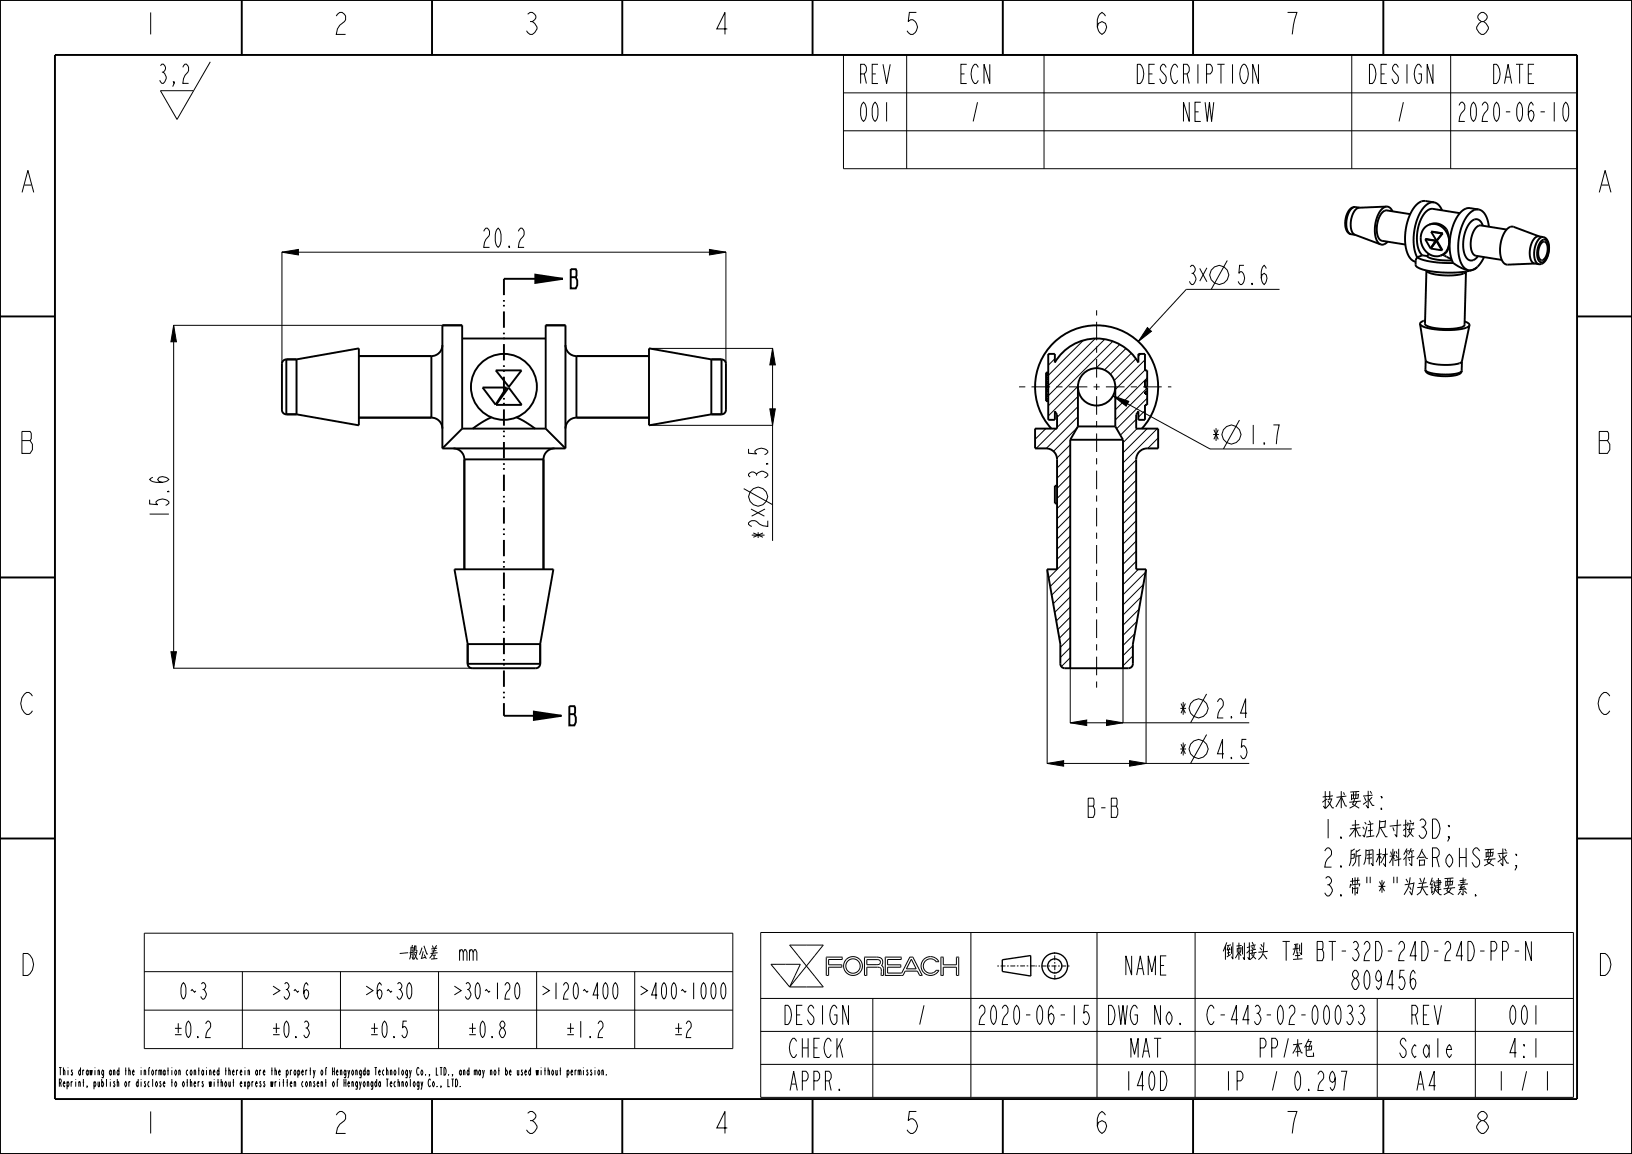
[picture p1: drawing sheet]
<svg xmlns="http://www.w3.org/2000/svg" width="297mm" height="210mm" viewBox="0 0 297 210" stroke-linecap="round" stroke-linejoin="round" font-family="sans-serif">
<g fill="none" stroke="#000" stroke-width=".18">
<path d="M29.2 12l.3-.3a.78 .78 0 0 1 .6 .6 .78 .78 0 0 1-.4 .8l.3 .3a1.2 1.2 0 0 1-.3 1.8h-.2l-.4-.6M29.5 13.1h.2M31.7 15.2l-.1-.3h.1v.3l-.3 .6M33.3 12.3l.4-.6h.2a1.25 1.25 0 0 1-.2 2l-.3 .6-.1 .9h1M38.3 11.3l-6.1 10.4-3-5.2h6M153.5 10h133.5v20.7h-133.5zM153.5 16.9h133.5M165 10v20.7M190 10v20.7M246 10v20.7M264 10v20.7M153.5 23.8h133.5"/>
<path d="M31.6 59.2h48.8M31.6 59.2l.5 3h-1zM31.6 59.2v62.4M51.3 45.9l3-.5v1zM51.3 45.8v20.3M51.3 45.9h80.8M129.1 45.4l3 .5-3 .5zM132.1 45.8v20.3M208.8 59.6l.7 .7-2.4 1.9zM232.9 52.7h-17l-8.8 9.5M118.2 77.4h22.4M118.2 63.4h22.4"/>
<path d="M140.1 74.4h1l-.5 3zM140.6 63.4l.5 3h-1zM140.6 63.4v35M188.5 78l-.1 .1M190.3 78l-1.9 1.9M191 64.4l-.2 .2M192 65.3l-1.2 1.2M192 76.3l-.1 .1M192.2 78l-3.6 3.6M196.1 77.8l-4.4 4.3M196.2 75.8l-5.8 5.8M196.2 72.1l-3.8 3.8"/>
<path d="M196.2 74l-3.8 3.8M196.2 70.3l-5.4 5.4M197.1 61.9l-6.3 6.4M199.3 61.6l-8.5 8.6M201.1 61.7l-10.3 10.3M202.5 62.1l-11.7 11.8M202.6 72l2.8 1-.5 .9zM202.6 72l17.6 9.7h14.9M203.8 62.7l-4.3 4.3M204.9 63.4l-3.9 3.9M205.9 64.3l-3.8 3.8M206.7 65.3l-3.9 3.9"/>
<path d="M206.8 76.3l-2.9 2.9M206.9 78l-2.5 2.6M207.6 64.4l-.4 .4M208.4 74.7l-1.2 1.2M208.4 65.5l-5.4 5.4M208.4 67.3l-5.4 5.4M208.8 72.5l-5.6 5.5M208.8 68.8l-5.8 5.8M208.8 70.6l-5.8 5.8M208.8 78l-4.4 4.4M210.6 78l-6.2 6.3M210.8 79.7l-1.9 1.9"/>
<path d="M225.6 76.4l-3 5.3M194.8 80.9l-2.4 2.4M194.8 82.8l-2.4 2.4M194.8 84.6l-2.4 2.4M194.8 86.5l-2.4 2.4M194.8 88.3l-2.4 2.4M194.8 90.2l-2.4 2.4M194.8 92l-2.4 2.4M194.8 93.9l-2.4 2.4M194.8 95.7l-2.4 2.4M194.8 97.5l-2.4 2.4M194.8 99.4l-2.4 2.4"/>
<path d="M206.8 83.7l-2.4 2.4M206.8 85.5l-2.4 2.4M206.8 87.4l-2.4 2.4M206.8 89.2l-2.4 2.4M206.8 91.1l-2.4 2.4M206.8 92.9l-2.4 2.4M206.8 94.8l-2.4 2.4M206.8 96.6l-2.4 2.4M206.8 98.5l-2.4 2.4M210.8 81.5l-.1 .1M31.1 118.6h1l-.5 3zM190.6 103.7v35.3"/>
<path d="M194.8 108.6l-2.9 2.8M194.8 114.2l-2 1.9M194.8 104.9l-3.4 3.4M194.8 101.2l-4 4M194.8 103.1l-3.7 3.6M194.8 106.8l-3.1 3.1M194.8 110.5l-2.6 2.5M194.8 112.3l-2.3 2.3M194.8 116l-1.8 1.8M194.8 117.8l-1.8 1.8M194.8 119.7l-1.6 1.6M206.2 117.5l-1.8 1.8"/>
<path d="M206.2 119.4l-1.8 1.8M206.5 115.3l-2.1 2.2M206.8 100.3l-2.4 2.4M206.8 102.2l-2.4 2.4M206.9 113.1l-2.5 2.5M207.2 103.6l-2.8 2.8M207.3 110.9l-2.9 2.9M207.7 108.6l-3.3 3.3M208.1 106.4l-3.7 3.7M208.5 104.1l-4.1 4.1M208.6 103.7v35.3M31.6 121.6h54.2"/>
<path d="M190.6 138.9l3-.5v1zM190.6 138.9h36.7M194.8 121.5l-.1 .1M194.8 131.5l3-.5v1zM194.8 131.5h32.5M194.8 121.7v9.9M201.4 131l3 .5-3 .5zM204.4 121.7v9.9M205.6 138.4l3 .5-3 .5zM219.6 126.3l-2.9 5.2M219.6 133.7l-2.9 5.2M26.3 169.8h107.1v21h-107.1z"/>
<path d="M26.3 176.8h107.1M44.1 176.8v14M62 176.8v14M79.8 176.8v14M84.3 173.3l.2-.5h.3l.2 .5v1.5M85.4 173.3l.3-.5h.2l.2 .5v1.5M85.4 172.8v2M86.1 173.3l.2-.5h.3l.2 .5v1.5M97.7 176.8v14M115.5 176.8v14M138.4 169.7h147.9v30h-147.9zM140.3 175.5h5.3l-1.9 4.1z"/>
<path d="M143.7 172h6.1l-3 3.8zM146.8 175.8l3 3.8h-6.1M146.8 175.8l-3.1 3.8M150.8 177.5v-1.5h2.4v-.4h-2.4v-1h2.4l.1-.4h-2.9v3.3h.4M157.8 174.6l2.1 .1 .3 .1v.4l-.4 .3h-2zM157.8 177.5v-1.5h1.9l.4 .1 .2 .2 .1 1.2h.4M160.8 177.5v-1.3l-.4-.5 .2-.6-.2-.7-.7-.2h-2.3l-.1 3.3h.5M164.3 177.5h.1M165.9 174.6l.8 1.7h-1.7zM166.1 174.2h-.5l-1.5 2.9h-2.6v-1.1h2.4v-.4h-2.4v-1h2.5v-.4h-2.9v3.3h3.2M166.1 174.2h.1M166.1 174.2l1.7 3.3h-.4l-.4-.8h-2.3l-.4 .8"/>
<path d="M170.4 175l-.7-.5h-.8l-.6 .5-.3 .8 .3 .8 .6 .4h.8l.7-.4M170.4 176.6h.1M170.4 175h.1M170.4 176.6h.4M170.4 175h.5l-.4-.5-.5-.3-.7-.1-.7 .1-.5 .4-.3 .5-.2 .5 .1 .7 .5 .8 1 .4 1-.2 .7-.7M170.8 176.6h.1M171.2 174.2h.5v1.4h2.4v-1.4h.4v3.3h-.4v-1.5h-2.4v1.5h-.5zM176.7 169.7v30M199.6 169.7v30M217.5 169.7v30M26.3 183.8h107.1M138.4 181.7h147.9"/>
<path d="M138.4 187.7h147.9M138.4 193.7h147.9M158.8 181.7v18M250.6 181.7v18M268.5 181.7v18"/>
<circle cx="224.1" cy="79.1" r="1.72"/>
<circle cx="218.1" cy="128.9" r="1.72"/>
<circle cx="218.1" cy="136.3" r="1.72"/>
<circle cx="155.2" cy="175.8" r="1.31"/>
<circle cx="155.2" cy="175.8" r="1.71"/>
</g>
<g fill="#000">
<path d="M31.6 59.2l.5 3h-1zM51.3 45.9l3-.5v1zM97.4 50l5 .7-5 .8zM129.1 45.4l3 .5-3 .5zM140.6 63.4l.5 3h-1zM140.1 74.4h1l-.5 3zM202.6 72l2.8 1-.5 .9zM208.8 59.6l.7 .7-2.4 1.9zM31.1 118.6h1l-.5 3zM97.2 129.5l5 .8-5 .7zM190.6 138.9l3-.5v1zM194.8 131.5l3-.5v1z"/>
<path d="M201.4 131l3 .5-3 .5zM205.6 138.4l3 .5-3 .5z"/>
</g>
<g fill="none" stroke="#000" stroke-width=".35">
<path d="M0 0h297v210h-297zM10 10h277v190h-277zM44 .1v10M78.6 .1v10M113.2 .1v10M147.9 .1v10M182.5 .1v10M217.1 .1v10M251.7 .1v10M245.7 38.1l.5-.4h.5a2.05 2.05 0 0 0-1.6 2 2.73 2.73 0 0 0 .6 2.9h.2a1.98 1.98 0 0 1-1.1-2.4l.3-1.2zM259.4 36.6a2.81 2.81 0 0 0-2.5 1.9 9.7 9.7 0 0 0-.5 8.1 1.86 1.86 0 0 0 1.2 1M262.4 38.3a1.79 1.79 0 0 0-1.5-1.5 1.79 1.79 0 0 0-1.8 1 9.6 9.6 0 0 0-1.2 9"/>
<path d="M265.7 38.8l-4.9-.8a2.38 2.38 0 0 0-2.1 1.8 7.2 7.2 0 0 0-.2 6.3l.4 .4M267.5 37.9a2.75 2.75 0 0 0-2.5 1.8 9.7 9.7 0 0 0-.5 8.2M0 57.6h10M91.7 50.7h10.7M97.4 50l5 .7-5 .8zM257.9 46.8l-.3 .6v.8a1.88 1.88 0 0 0 1.6 .9 19.3 19.3 0 0 0 8.8 0M257.9 46.8a13.7 13.7 0 0 0 6.6 1.1M258.9 46.5l.8 .1M258.9 46.5l-1 .3M259.4 43.5l1.9 .3M259.4 43.5l.9 1.7M259.4 43.5l1.8 .3"/>
<path d="M259.6 49.2a2.7 2.7 0 0 0 2.2 .8l1.8 .1a4.6 4.6 0 0 0 3.2-.7M259.7 46.6a7.6 7.6 0 0 0 4.5 .8M260.1 46.3l-.4 .3M260.4 45.2h-.1M260.4 42.2l2.2 .3M260.4 42.2l1 1.6M260.4 42.2l2.1 .3M261.2 43.8l-.9 1.4M261.3 43.8h-.1M261.3 43.8l-.7 1.2M261.4 43.9l1 1.7M261.4 43.9l.1-.1 1 1.7-.1 .1"/>
<path d="M261.4 43.9l-1 1.3 2 .4M262.5 42.5l-1.1 1.3M262.5 46.4l1.7 .8M262.6 42.5h-.1M262.6 42.5l-1.2 1.3M264.5 47.9l1.5 .9 1.1 .4M268.6 46.6h.1M268.6 46.5v.1M268.7 48.7l-.7 .4M269.5 41h.1M269.5 41a2.16 2.16 0 0 0-1.7 2.1 3.3 3.3 0 0 0 .6 3.4h.2M269.9 41.1a1.27 1.27 0 0 0-1.1-1.2 1.27 1.27 0 0 0-1.4 .7 6.4 6.4 0 0 0-.5 6.3 1.21 1.21 0 0 0 2.1-.3"/>
<path d="M270.1 46.8l-1 1.6-1.1 .7M271 41.3a3.2 3.2 0 0 0-1.9-3.2 2.81 2.81 0 0 0-2.6 2 9.7 9.7 0 0 0-.4 8.1 1.58 1.58 0 0 0 1.9 .9M280.1 43.4a.99 .99 0 0 1 1.1-.1 .99 .99 0 0 1 .6 .9 3.5 3.5 0 0 1-1.3 3.8 .93 .93 0 0 1-1.2-.9 4.4 4.4 0 0 1 .8-3.7zM280.5 43.8a.72 .72 0 0 1 .9-.1 .72 .72 0 0 1 .4 .7 3.1 3.1 0 0 1-1.1 3.3 1.1 1.1 0 0 1-1-1.3 3.6 3.6 0 0 1 .8-2.6zM287 57.6h10M52.1 65.4a.8 .8 0 0 0-.8 .8v8.4a.8 .8 0 0 0 .8 .8M52.1 65.4v10M52.1 75.4h1.9M52.1 65.4h1.9M65.3 76h13.2M65.3 64.8h13.2M78.5 64.8v11.2"/>
<path d="M78.5 76a2 2 0 0 1 2 2M80.5 62.8a2 2 0 0 1-2 2M84.1 78l-3.6 3.6M84.1 78v-18.8h-3.6v22.4M84.1 78h15.2M84.1 61.6h15.2M87.8 70.5h4.4l-2 3.1zM89.4 76l-1.6 .8-1.8 1.2M90.2 67.4h4.7l-2.3 3zM92.6 70.5l2.3 3.2h-4.6zM94 76l1.7 .8 1.7 1.2M99.3 78l3.6 3.6"/>
<path d="M99.3 78v-18.8h3.6v22.4M102.9 62.8a2 2 0 0 0 2 2M104.9 76a2 2 0 0 0-2 2M104.9 64.8v11.2M104.9 76h13.2M104.9 64.8h13.2M129.4 75.4h1.9M129.4 65.4h1.9M131.3 65.4v10M131.3 65.4a.8 .8 0 0 1 .8 .8v8.4a.8 .8 0 0 1-.8 .8M190.4 72.9h.4M190.4 72.6h.4"/>
<path d="M190.4 72.1h.4M190.4 71.8h.4M190.4 71.2h.4M190.4 70.9h.4M190.4 70.5h.4M190.4 70.3h.4M190.4 70.2h.4M190.4 69.8h.4M190.4 69.5h.4M190.4 69h.4M190.4 68.7h.4M190.4 68.2h.4"/>
<path d="M190.4 67.9h.4M190.8 67.8h-.4v5.2h.4M191.3 78a11.2 11.2 0 0 1 .5-15.6 11.2 11.2 0 0 1 15.6 0 11.2 11.2 0 0 1 .4 15.6M196.2 77.6l-1.4 2.4M196.2 70.4v7.2M196.2 77.6h6.8M203 70.4v7.2M203 77.6l1.4 2.4M208.8 69.3h-.4v1.2h.4v3.2h-.4v2.7h-1.2v-1.6l-.4 .7v2.5h4v3.6h-2a2 2 0 0 0-2 2v20h1.8l-2.4 13.6v3.6a.8 .8 0 0 1-.8 .8h-11.6a.8 .8 0 0 1-.8-.8v-3.6l-2.4-13.6h1.8v-20a2 2 0 0 0-2-2h-2v-3.6h4v-2.5l-.4-.7v1.6h-1.2v-12h1.2v1.6a8.8 8.8 0 0 1 15.2 0v-1.6h1.2v3h.4v3h-.4M208.8 71.3h-.4v.4h.4M259.4 67.3a2.54 2.54 0 0 0 2.2 .8l1.1 .1a4.5 4.5 0 0 0 3.3-.7 1.3 1.3 0 0 1-1.5 .9h-2.4a3.4 3.4 0 0 1-2.6-.8zM80.5 81.6h22.4"/>
<path d="M82.5 81.6a2 2 0 0 1 2 2M84.5 83.6v20M84.5 83.6h14.4M98.9 83.6v20M100.9 81.6a2 2 0 0 0-2 2M192.4 88.4h-.4v3.2h.4M194.8 80v41.6M194.8 80h9.6M204.4 80v41.6M0 105.1h10M85.1 117.2v3.6M98.3 117.2v3.6"/>
<path d="M287 105.1h10M85.1 120.8h13.2M85.1 120.8a.8 .8 0 0 0 .8 .8h11.6a.8 .8 0 0 0 .8-.8M91.7 130.3h10.5M97.2 129.5l5 .8-5 .7zM0 152.6h10M287 152.6h10M44 200.1v10M78.6 200.1v10M113.2 200.1v10M147.9 200.1v10M182.5 200.1v10"/>
<path d="M217.1 200.1v10M251.7 200.1v10"/>
<circle cx="199.6" cy="70.4" r="3.4"/>
</g>
<g fill="none" stroke="#000" stroke-width=".25">
<path d="M187.6 173.9v3.7l-5.2-.8v-2.1l5.2-.8"/>
<circle cx="192" cy="175.8" r="2.34"/>
<circle cx="192" cy="175.8" r="1.29"/>
</g>
<path d="M181.5 175.8h6.8M191.9 173.3l.1 5M194.6 175.8h-6.2" fill="none" stroke="#000" stroke-width=".18" stroke-dasharray=".3 .3 .9 .3" stroke-linecap="butt"/>
<path d="M91.7 50.7v79.6" fill="none" stroke="#000" stroke-width=".35" stroke-dasharray="3 .9 .3 .6 .3 .9" stroke-linecap="butt"/>
<!-- layer: 02___PRT_ALL_AXES -->
<g fill="none" stroke="#000" stroke-width=".35">
<path d="M246.7 37.7l.7 .1M252.3 37.6l-5 .2a2.87 2.87 0 0 0-1.5 2.9 2.01 2.01 0 0 0 .8 2l4.6 1.8M252.3 37.6l.7 .2 .4 .7M252.3 37.6a3.1 3.1 0 0 0-1.9 2.8 4.2 4.2 0 0 0 .7 4l.1 .1M256.6 39l-4.2-.7a2.03 2.03 0 0 0-1.6 1.8 3.5 3.5 0 0 0 .5 3.6l4.5 .8M259.4 36.6l1.6 .2M267.5 37.9l1.6 .2M80.5 59.2h3.6M99.3 59.2h3.6M245.9 42.6l.7 .1M252.5 44l-.6 .5h-.7M258.4 59l1.1 6.6a4.6 4.6 0 0 0 3.2 .8 4.5 4.5 0 0 0 3.3-.6l1.4-6.6"/>
<path d="M258.4 59a2.81 2.81 0 0 0 2.3 .9 12.3 12.3 0 0 0 6.6-.5l.1-.2M259.3 58.3l-.6 .3-.3 .4M259.6 49.2l-.3 9.7a2.18 2.18 0 0 0 1.9 .8l1.2 .1a7 7 0 0 0 4.1-.5l.3-9.9M260.1 40.9a2.99 2.99 0 0 1 3.6 3.2M260.1 40.9a3 3 0 0 0-.3 5.1l1.1 .6h.5l.8-.1M260.1 40.9a2.6 2.6 0 0 1 3.6 2.7v.5M263.7 44.1a2.19 2.19 0 0 1-1.5 2.4M263.7 44.1l-.1 .9-.4 .7-.5 .5-.5 .3M266.5 58.5l.7 .3 .2 .4M268.6 46.6l4.7 .7M269.5 41l4.7 .8M280.1 43l-4.6-1.7a1.63 1.63 0 0 0-1.8 1.2 5.5 5.5 0 0 0-.1 5.3l.7 .4 5-.2"/>
<path d="M280.6 44.2a.62 .62 0 0 1 .7-.1 .62 .62 0 0 1 .3 .7 2.3 2.3 0 0 1-1 2.5 1.2 1.2 0 0 1-.7-1.5l.3-.9zM280.8 43.1l-.8-.1a2.05 2.05 0 0 0-1.5 2 2.73 2.73 0 0 0 .6 2.9l1 .2M52.1 75.4h1.9M52.1 65.4h1.9M54 65.4l11.3-2v14l-11.3-2M54 65.4v10M65.3 76h13.2M65.3 64.8h13.2M104.9 76h13.2M104.9 64.8h13.2M129.4 75.4h1.9M129.4 65.4h1.9"/>
<path d="M129.4 65.4l-11.3-2v14l11.3-2M129.4 65.4v10M259.5 65.6l-.1 1.7M266 65.8v1.7M84.5 83.6v20M98.9 83.6v20M85.1 117.2h13.2M85.1 117.2l-2.4-13.6h18l-2.4 13.6M85.1 117.2v3.6M98.3 117.2v3.6"/>
<circle cx="91.7" cy="70.4" r="6"/>
</g>
<path d="M199.6 70.4v54.7M199.6 70.4v-13.9M199.6 70.4h-14.4M199.6 70.4h13.6" fill="none" stroke="#000" stroke-width=".18" stroke-dasharray="1.1 1.1 3.4 1.1" stroke-dashoffset=".6" stroke-linecap="butt"/>
<g font-size="5.2">
<text x="26.1" y="6.3">1</text>
<text x="60.7" y="6.3">2</text>
<text x="95.4" y="6.3">3</text>
<text x="130" y="6.3">4</text>
<text x="164.6" y="6.3">5</text>
<text x="199.2" y="6.3">6</text>
<text x="233.9" y="6.3">7</text>
<text x="268.5" y="6.3">8</text>
<text x="3.8" y="35">A</text>
<text x="290.8" y="35">A</text>
<text x="3.8" y="82.5">B</text>
<text x="290.8" y="82.5">B</text>
<text x="3.8" y="130">C</text>
<text x="290.8" y="130">C</text>
<text x="3.8" y="177.5">D</text>
<text x="290.8" y="177.5">D</text>
<text x="26.1" y="206.3">1</text>
<text x="60.7" y="206.3">2</text>
<text x="95.4" y="206.3">3</text>
<text x="130" y="206.3">4</text>
<text x="164.6" y="206.3">5</text>
<text x="199.2" y="206.3">6</text>
<text x="233.9" y="206.3">7</text>
<text x="268.5" y="206.3">8</text>
</g>
<g font-size="4.6">
<text x="155.8" y="15.2">REV</text>
<text x="174.1" y="15.2">ECN</text>
<text x="205.5" y="15.2">DESCRIPTION</text>
<text x="248.2" y="15.2">DESIGN</text>
<text x="270.9" y="15.2">DATE</text>
<text x="155.8" y="22.1">001</text>
<text x="176.4" y="22.1">/</text>
<text x="214.6" y="22.1">NEW</text>
<text x="253.9" y="22.1">/</text>
<text x="264.1" y="22.1">2020-06-10</text>
<text x="87.5" y="45">20.2</text>
<text x="103.5" y="52.5">B</text>
<text x="215.9" y="51.8">3× 5.6</text>
<text x="220.3" y="80.8">*</text>
<text x="227" y="80.8">1.7</text>
<text x="30.7" y="94.6" transform="rotate(-90 30.7 94.6)">15.6</text>
<text x="139.7" y="98.4" transform="rotate(-90 139.7 98.4)">*2× 3.5</text>
<text x="214.3" y="130.7">*</text>
<text x="221" y="130.7">2.4</text>
<text x="103.2" y="132">B</text>
<text x="214.3" y="138.1">*</text>
<text x="221" y="138.1">4.5</text>
<text x="197.1" y="148.7">B-B</text>
<text x="240.5" y="147.3">技术要求:</text>
<text x="240.5" y="152.5">1.未注尺寸按3D;</text>
<text x="240.5" y="157.8">2.所用材料符合RoHS要求</text>
<text x="240.5" y="163">3.带&quot;*&quot;为关键要素.</text>
<text x="204" y="177.4">NAME</text>
<text x="214.4" y="174.8">倒刺接头 T型 BT-32D-24D-24D-PP-N</text>
<text x="245.1" y="180.1">809456</text>
<text x="141.8" y="186.4">DESIGN</text>
<text x="166.6" y="186.4">/</text>
<text x="176.8" y="186.4">2020-06-15</text>
<text x="200.6" y="186.4">DWG No.</text>
<text x="218.1" y="186.4">C-443-02-00033</text>
<text x="256.2" y="186.4">REV</text>
<text x="274" y="186.4">001</text>
<text x="143" y="192.4">CHECK</text>
<text x="205.2" y="192.4">MAT</text>
<text x="228.6" y="192.4">PP本色</text>
<text x="232.9" y="192.4">/</text>
<text x="253.9" y="192.4">Scale</text>
<text x="274" y="192.4">4:1</text>
<text x="143" y="198.4">APPR.</text>
<text x="204" y="198.4">140D</text>
<text x="222.3" y="198.4">IP</text>
<text x="230.9" y="198.4">/ 0.297</text>
<text x="257.3" y="198.4">A4</text>
<text x="272.1" y="198.4">1</text>
<text x="276.3" y="198.4">/ 1</text>
</g>
<g font-size="3.9">
<text x="68.1" y="174.8">一般公差</text>
<text x="32.3" y="181.8">0~3</text>
<text x="48.2" y="181.8">＞3~6</text>
<text x="65" y="181.8">＞6~30</text>
<text x="80.9" y="181.8">＞30~120＞120~400＞400~1000</text>
<text x="30.3" y="188.8">±0.2</text>
<text x="48.2" y="188.8">±0.3</text>
<text x="66" y="188.8">±0.5</text>
<text x="83.9" y="188.8">±0.8</text>
<text x="101.7" y="188.8">±1.2</text>
<text x="121.5" y="188.8">±2</text>
</g>
<g font-size="1.8">
<text x="10.6" y="195.7">This drawing and the information contained therein are the property of</text>
<text x="10.6" y="197.8">Reprint, publish or disclose to others without express written consent of</text>
<text x="60.3" y="195.7">Hengyongda Technology Co., LTD., and may not be used without permission.</text>
<text x="62.4" y="197.8">Hengyongda Technology Co., LTD.</text>
</g>
</svg>
